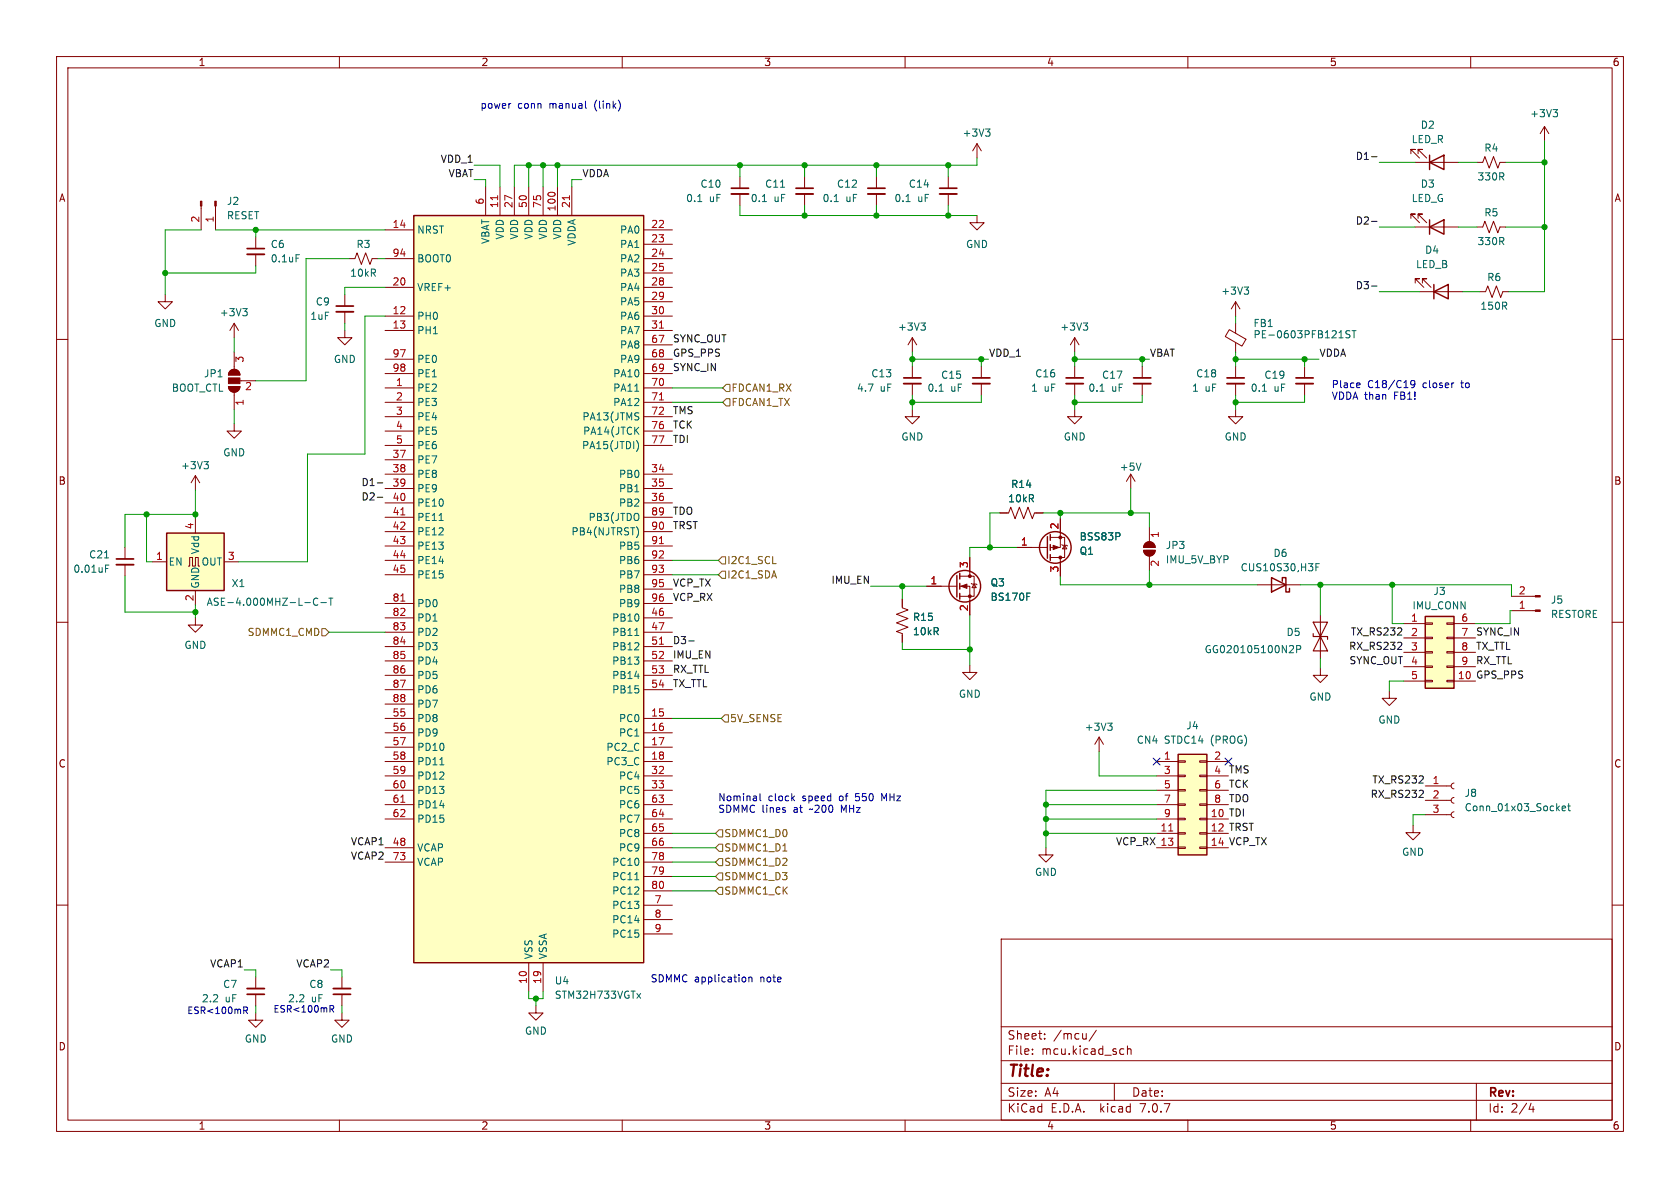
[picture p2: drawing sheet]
<svg xmlns="http://www.w3.org/2000/svg" width="297mm" height="210mm" viewBox="0 0 297 210" stroke-linecap="round" stroke-linejoin="round" font-family="sans-serif">
<g fill="none" stroke="#840000" stroke-width=".18">
<path d="M10 10h277v190h-277zM12 12h273v186h-273zM60 10v2M110 10v2M160 10v2M210 10v2M260 10v2M35.6 36.4v4.2M38.1 36.4v4.2M85.9 33v5.1M88.4 33v5.1M90.9 33v5.1"/>
<path d="M93.5 33v5.1M96 33v5.1M98.6 33v5.1M101.1 33v5.1M130.8 31.2v2.1M130.8 34.3v2M142.2 31.2v2.1M142.2 34.3v2M154.9 31.2v2.1M154.9 34.3v2M167.6 31.2v2.1M167.6 34.3v2"/>
<path d="M172.7 38.1v1.3h1.3l-1.3 1.2-1.3-1.2h1.3M172.7 25.4l.8 1.3M172.7 25.4v2.5M172.7 25.4l-.7 1.3M249.4 27.2v-.8h.8h-.8l1.6 1.5M249.4 38.6v-.8h.8h-.8l1.6 1.6M250.2 28.7h7.6M250.7 27.2v-.8h.8h-.8l1.5 1.5M250.7 38.6v-.8h.8h-.8l1.5 1.6M261.1 28.7h1l.4-1 .8 2 .7-2 .8 2 .4-1h1M273 22.4l-.7 1.2M273 22.4v2.5"/>
<path d="M273 22.4l.8 1.2M10 60h2M29.2 52.1v1.2h1.3l-1.3 1.3-1.3-1.3h1.3M41.4 57.2v2.5M41.4 57.2l-.8 1.2M41.4 57.2l.8 1.2M45.2 41.9v2M45.2 45v2M61 58.4v1.3h1.2l-1.2 1.3-1.3-1.3h1.3M61 52.1v2M61 55.1v2.1M61.7 45.7h1l.4-1 .8 2 .7-2 .8 2 .4-1h1"/>
<path d="M68.1 45.7h5.1M68.1 55.9h5.1M68.1 58.4h5.1M68.1 40.6h5.1M68.1 50.8h5.1M113.8 45.7h5.1M113.8 55.9h5.1M113.8 58.4h5.1M113.8 40.6h5.1M113.8 50.8h5.1M113.8 43.2h5.1M113.8 48.3h5.1"/>
<path d="M113.8 53.3h5.1M161.3 59.7v2.5M161.3 59.7l.8 1.3M161.3 59.7l-.8 1.3M190 59.7v2.5M190 59.7l.8 1.3M190 59.7l-.8 1.3M217.3 58.3l3 1.7-.7 1.2-3-1.7zM218.4 53.3v2.6M218.4 57.2v1.7M218.4 53.3l.8 1.3M218.4 53.3l-.7 1.3"/>
<path d="M250.2 50v-.7h.8h-.8l1.5 1.5M250.2 40.1h7.6M251 51.6h7.6M251.5 50v-.7h.7h-.7l1.5 1.5M261.1 40.1h1l.4-1 .8 2 .7-2 .8 2 .4-1h1M261.6 51.6h1l.4-1.1 .8 2.1 .7-2.1 .8 2.1 .4-1h1M285 60h2M40.4 68.3h2a1.02 1.02 0 0 1-1 1 1.02 1.02 0 0 1-1-1zM40.7 65.6a1.02 1.02 0 0 1 1.1-.2 1.02 1.02 0 0 1 .6 .9h-2zM41.4 74.9v1.3h1.3l-1.3 1.3-1.3-1.3h1.3M41.4 62.2v3.1M41.4 69.3v3.1"/>
<path d="M42.4 67.3h2.8M68.1 68.6h5.1M68.1 71.1h5.1M68.1 73.7h5.1M68.1 76.2h5.1M68.1 78.7h5.1M68.1 63.5h5.1M68.1 66h5.1M113.8 68.6h5.1M113.8 71.1h5.1M113.8 73.7h5.1M113.8 76.2h5.1"/>
<path d="M113.8 78.7h5.1M113.8 61h5.1M113.8 63.5h5.1M113.8 66h5.1M161.3 72.4v1.3h1.3l-1.3 1.2-1.3-1.2h1.3M161.3 64.8v2M161.3 67.8v2.1M173.5 64.8v2M173.5 67.8v2.1M190 72.4v1.3h1.3l-1.3 1.2-1.3-1.2h1.3M190 64.8v2M190 67.8v2.1"/>
<path d="M201.9 64.8v2M201.9 67.8v2.1M218.4 72.4v1.3h1.3l-1.3 1.2-1.2-1.2h1.2M218.4 60.6v1.6M218.4 64.8v2M218.4 67.8v2.1M230.6 64.8v2M230.6 67.8v2.1M22.1 96.8v2M22.1 99.8v2.1M26.9 99.3h2.6M34.5 84.1v2.5"/>
<path d="M34.5 91.7v2.5M34.5 84.1l-.7 1.2M34.5 84.1l.8 1.2M39.6 99.3h2.6M68.1 83.8h5.1M68.1 86.4h5.1M68.1 88.9h5.1M68.1 81.3h5.1M68.1 91.4h5.1M68.1 94h5.1M68.1 96.5h5.1M68.1 99.1h5.1"/>
<path d="M113.8 83.8h5.1M113.8 86.4h5.1M113.8 88.9h5.1M113.8 91.4h5.1M113.8 94h5.1M113.8 96.5h5.1M113.8 99.1h5.1M171.4 98.6v3.3M176.8 90.7h1.5l.4-1 .8 2 .7-2 .8 2 .7-2 .8 2 .4-1h1.5M179.8 96.8h5.4M185.7 95h2.5v3.6h-2.5M187.5 91.7v5.1h-1.8"/>
<path d="M187.5 98.6v3.3M187.7 96.3l.1 .1h.8l.1 .1M188.2 96.4l.4 .6h-.8zM199.9 83.8l-.8 1.3M199.9 83.8v2.6M199.9 83.8l.8 1.3M202.2 97.3h2a1.02 1.02 0 0 1-1 1 1.02 1.02 0 0 1-1-1zM202.5 96a1.02 1.02 0 0 1 1.1-.2 1.02 1.02 0 0 1 .6 1h-2zM203.2 93.2v2.6M203.2 98.3v2.5M10 110h2M33.3 100.1h.2v-1.5h.5v1.5h.5v-1.5h.6v1.5h.2"/>
<path d="M34.5 109.2v1.3h1.3l-1.3 1.3-1.2-1.3h1.2M34.5 104.4v2.5M68.1 101.6h5.1M68.1 109.2h5.1M68.1 111.8h5.1M68.1 114.3h5.1M68.1 116.8h5.1M68.1 119.4h5.1M68.1 106.7h5.1M113.8 101.6h5.1M113.8 109.2h5.1M113.8 111.8h5.1"/>
<path d="M113.8 114.3h5.1M113.8 116.8h5.1M113.8 119.4h5.1M113.8 106.7h5.1M113.8 104.1h5.1M159.5 105.9v1.5l1 .4-2 .8 2 .7-2 .8 2 .8-2 .7 1 .4v1.5M163.8 103.6h5.4M169.7 103.6h1.7v5.1M169.7 101.9h2.5v3.5h-2.5M171.4 117.6v1.3h1.3l-1.3 1.2-1.2-1.2h1.2M171.7 103.1l.1 .2h.8l.1 .1M172.2 103.3l.4 .6h-.8z"/>
<path d="M222.2 103.4h7.7M233.4 118.1v1.3h1.3l-1.3 1.3-1.2-1.3h1.2M233.4 108.7v7.6M248.2 110.2h3.8M248.2 112.8h3.8M248.2 115.3h3.8M248.2 117.9h3.8M252 117.7h1.2v.3h-1.2zM252 115.2h1.2v.2h-1.2zM252 112.6h1.2v.3h-1.2zM252 110.1h1.2v.3h-1.2zM255.8 117.7h1.2v.3h-1.2z"/>
<path d="M255.8 115.2h1.2v.2h-1.2zM255.8 112.6h1.2v.3h-1.2zM255.8 110.1h1.2v.3h-1.2zM257 110.2h3.9M257 112.8h3.9M257 115.3h3.9M257 117.9h3.9M267.2 105.4h4.2M267.2 108h4.2M285 110h2M68.1 127h5.1M68.1 129.5h5.1"/>
<path d="M68.1 132.1h5.1M68.1 134.6h5.1M68.1 137.2h5.1M68.1 139.7h5.1M68.1 121.9h5.1M68.1 124.5h5.1M113.8 127h5.1M113.8 129.5h5.1M113.8 132.1h5.1M113.8 134.6h5.1M113.8 137.2h5.1M113.8 139.7h5.1"/>
<path d="M113.8 121.9h5.1M194.3 130.3l-.8 1.3M194.3 130.3v2.5M194.3 130.3l.8 1.3M204.5 134.6h3.8M204.5 137.2h3.8M204.5 139.7h3.8M208.3 139.6h1.2v.2h-1.2zM208.3 137h1.2v.3h-1.2zM208.3 134.5h1.2v.2h-1.2zM212.1 139.6h1.3v.2h-1.3zM212.1 137h1.3v.3h-1.3z"/>
<path d="M212.1 134.5h1.3v.2h-1.3zM213.4 134.6h3.8M213.4 137.2h3.8M213.4 139.7h3.8M245.6 122.2v1.2h1.3l-1.3 1.3-1.3-1.3h1.3M248.2 120.4h3.8M252 120.3h1.2v.2h-1.2zM252 138.9h4.5M255.8 120.3h1.2v.2h-1.2zM257 138.4l-.3 .2-.2 .3 .2 .4 .3 .1M257 120.4h3.9M10 160h2"/>
<path d="M68.1 149.9h5.1M68.1 142.2h5.1M68.1 144.8h5.1M68.1 152.4h5.1M113.8 149.9h5.1M113.8 142.2h5.1M113.8 144.8h5.1M113.8 147.3h5.1M113.8 152.4h5.1M113.8 154.9h5.1M113.8 157.5h5.1M184.9 149.9v1.2h1.3l-1.3 1.3-1.3-1.3h1.3"/>
<path d="M204.5 149.9h3.8M204.5 142.2h3.8M204.5 144.8h3.8M204.5 147.3h3.8M208.3 149.7h1.2v.3h-1.2zM208.3 147.2h1.2v.2h-1.2zM208.3 144.7h1.2v.2h-1.2zM208.3 142.1h1.2v.3h-1.2zM212.1 149.7h1.3v.3h-1.3zM212.1 147.2h1.3v.2h-1.3zM212.1 144.7h1.3v.2h-1.3zM212.1 142.1h1.3v.3h-1.3z"/>
<path d="M213.4 149.9h3.8M213.4 142.2h3.8M213.4 144.8h3.8M213.4 147.3h3.8M249.8 145.9v1.3h1.3l-1.3 1.3-1.3-1.3h1.3M252 144h4.5M252 141.5h4.5M257 143.5l-.3 .2-.2 .3 .2 .4 .3 .1M257 141l-.3 .1-.2 .4 .2 .3 .3 .2M285 160h2M45.2 179.1v1.2h1.3l-1.3 1.3-1.3-1.3h1.3M45.2 172.7v2.1"/>
<path d="M45.2 175.8v2M60.5 179.1v1.2h1.2l-1.2 1.3-1.3-1.3h1.3M60.5 172.7v2.1M60.5 175.8v2M93.5 170.2v5.1M94.7 177.8v1.3h1.3l-1.3 1.2-1.2-1.2h1.2M96 170.2v5.1M113.8 160h5.1M113.8 162.6h5.1M113.8 165.1h5.1M177 166h108v32h-108zM60 198v2"/>
<path d="M110 198v2M160 198v2M177 194.5h108M177 191.5h108M177 187.5h108M177 181.5h108M182.5 186.3v.1M182.5 185.5v.1M184.7 183.6v.1M184.7 182.8v.1M193.8 182.1l-1.3 2M197 191.5v3"/>
<path d="M198.2 185.4l.5 .1M198.7 186.3l-.5 .1M199.3 185.5l.2-.1 .4 .1 .1 .9M199.3 184.9v1.5M210 198v2M260 198v2M261 191.5v6.5M270.7 195l-.4 1.1h.9M271 195.6v1"/>
</g>
<g fill="none" stroke="#840000" stroke-width=".25">
<path d="M73.2 38.1h40.6v132.1h-40.6zM252.7 28.7l2.6-1.3v2.6zM252.7 27.4v2.6M252.7 38.9v2.5M252.7 40.1l2.6-1.2v2.5zM253.5 51.6l2.5-1.3v2.5zM253.5 50.3v2.5M29.5 94.2h10.1v10.2h-10.1zM185.2 94.9v3.8M185.7 94.5v1M185.7 96.3v1M185.7 98v1.1"/>
<path d="M169.2 101.7v3.8M169.7 101.3v1.1M169.7 103.1v1M169.7 104.9v1M224.8 102.1l2.5 1.3-2.5 1.2zM226.7 102.7v-.6h.6v2.5h.7v-.6M252 109h5v12.7h-5zM208.3 133.4h5.1v17.7h-5.1z"/>
<circle cx="186.6" cy="96.8" r="2.79"/>
<circle cx="170.6" cy="103.6" r="2.79"/>
</g>
<g fill="#840000" stroke="#840000" stroke-width=".18">
<path d="M169.9 103.6l1-.3v.7z"/>
<path d="M40.4 68.3h2a1.02 1.02 0 0 1-1 1 1.02 1.02 0 0 1-1-1z"/>
<path d="M40.4 66.8h2v1h-2z"/>
<path d="M40.7 65.6a1.02 1.02 0 0 1 1.1-.2 1.02 1.02 0 0 1 .6 .9h-2z"/>
<path d="M186.2 96.4l1 .4-1 .4z"/>
<path d="M35.4 35.6h.3v.8h-.3z"/>
<path d="M38 35.6h.2v.8h-.2z"/>
<path d="M202.5 96a1.02 1.02 0 0 1 1.1-.2 1.02 1.02 0 0 1 .6 1h-2z"/>
<path d="M202.2 97.3h2a1.02 1.02 0 0 1-1 1 1.02 1.02 0 0 1-1-1z"/>
<path d="M271.4 105.3h.9v.2h-.9z"/>
<path d="M271.4 107.8h.9v.3h-.9z"/>
<circle cx="171.4" cy="105.4" r=".25"/>
<circle cx="171.4" cy="101.9" r=".25"/>
<circle cx="187.5" cy="95" r=".25"/>
<circle cx="187.5" cy="98.6" r=".25"/>
</g>
<g fill="none" stroke="#006464" stroke-width=".18">
<path d="M274.6 19.4h.7l-.4 .5M275.1 19.9l.2 .2v.3l-.2 .2M123.4 35.6h.7M134.8 35.6h.7M138 33.1h.7M147.5 35.6h.7M160.2 35.6h.7M174.2 22.8h.8l-.4 .5M174.8 23.3l.2 .2v.3l-.2 .3M42.9 54.6h.8l-.4 .4M43.5 55l.2 .3v.3l-.2 .2M52.3 45h.6"/>
<path d="M162.8 57.1h.8l-.4 .5M163.3 57.6l.3 .2v.3l-.3 .3M191.5 57.1h.8l-.4 .5M192 57.6l.3 .2v.3l-.3 .3M220 50.7h.7l-.4 .5M220.5 51.2l.2 .3v.3l-.2 .2M238.7 58.5h-.5l-.3 .2 .1 .3 .6 .2v.4l-.2 .1h-.5M239 58.5h.7M239.4 58.5v1.2M112.2 69.2h.7M112.4 76.1l.5 .7M112.6 77.9a1.47 1.47 0 0 1-.1 1.9"/>
<path d="M112.8 73h.1M112.9 73.8v.3M112.9 75.5l-.7 .7M166 69.2h.7M194.5 69.2h.7M223.2 69.2h.7M18.5 98.6h.7M18.7 99.9h.6M36.1 81.6h.7l-.4 .5M36.6 82.1l.2 .2v.3l-.2 .3M77.6 92h.8M112.7 93.4l.2 .6-.2 .8"/>
<path d="M197.9 94.3v.4M201.7 81.9l-.4 1.2M233.2 99.6h-.6v1.3M18.7 100.5h.4M53.9 106.5h1M56.2 105.9a.6 .6 0 0 0-.8 .4 .6 .6 0 0 0 .5 .7l.3-.1M56.7 106.5h1M58.1 105.7h.7M58.5 105.7v1.3M112.2 112.3h.7M181.5 104.8h.6M228.1 114.1l.5 .1 .1 .3-.8 .9h.8"/>
<path d="M229.2 114.8l.6-.1 .2-.2-.1-.3-.7-.1v1.3M232.6 100.2h.5M77.8 135.2h.7M195.8 127.8h.8l-.4 .5M196.4 128.3l.2 .3v.3l-.2 .2M112.2 155.5h.7M276.2 142.9l.6-.1-.1-.3h-.3l-.2 .2v.6h.5M277.1 142.5h.5M277.3 142.1v1l.3 .2M112.6 175.6l.7 .9M113.3 175.6l-.7 .9"/>
</g>
<g fill="#ffffc2" stroke="#ffffc2" stroke-width=".18">
<path d="M29.5 94.2h10.1v10.2h-10.1z"/>
<path d="M73.2 38.1h40.6v132.1h-40.6z"/>
<path d="M208.3 133.4h5.1v17.7h-5.1z"/>
<path d="M252 109h5v12.7h-5z"/>
</g>
<path d="M232.2 112v.5h2.5v.5M232.2 110h2.5l-1.3 2.5zM233.4 112.5l1.3 2.6h-2.5z" fill="none" stroke="#840000" stroke-width=".2"/>
<g fill="none" stroke="#840000" stroke-width=".33">
<path d="M129.3 34.3h3M140.7 34.3h3.1M153.4 34.3h3.1M166.1 34.3h3.1M43.7 45h3M59.4 55.1h3.1M159.8 67.8h3M172 67.8h3M188.5 67.8h3M200.4 67.8h3.1M216.9 67.8h3.1M229.1 67.8h3.1"/>
<path d="M20.6 99.8h3M43.7 174.8h3M58.9 174.8h3.1"/>
</g>
<g fill="none" stroke="#840000" stroke-width=".3">
<path d="M129.3 33.3h3M140.7 33.3h3.1M153.4 33.3h3.1M166.1 33.3h3.1M43.7 43.9h3M59.4 54.1h3.1M159.8 66.8h3M172 66.8h3M188.5 66.8h3M200.4 66.8h3.1M216.9 66.8h3.1M229.1 66.8h3.1"/>
<path d="M20.6 98.8h3M43.7 175.8h3M58.9 175.8h3.1"/>
</g>
<path d="M88 34.6v.7M100.7 34.6v.7M116.6 58h.7M116.6 70.7h.7M70.9 91h.7M116.6 96.1h.7M70.9 106.3h.7M116.6 113.9h.7M70.9 141.8h.7M206.6 146.9h.7" fill="none" stroke="#a90000" stroke-width=".18"/>
<path d="M127.8 71.1l.6-.6h.6v1.3h-.6zM128.4 67.9h.6v1.3h-.6l-.6-.6zM127.6 98.4h.7v1.3h-.7l-.6-.6zM136.6 99.6h.6M56.9 111.1h.6l.7 .7-.7 .6h-.6zM127.6 101h.7v1.2h-.7l-.6-.6zM127.5 127l.6-.6h.7v1.2h-.7zM126.5 154.9l.6-.6h.7v1.3h-.7zM127.1 146.7h.7v1.3h-.7l-.6-.7zM127.1 156.8h.7v1.3h-.7l-.6-.6zM127.1 149.2h.7v1.3h-.7l-.6-.6zM127.1 151.8h.7v1.2h-.7l-.6-.6z" fill="none" stroke="#725600" stroke-width=".18"/>
<path d="M242.5 39.1h.9M242.5 27.7h.9M242.5 50.6h.9M66.7 87.9h1M66.7 85.4h1M121.8 113.3h.9M247 114.8h.8M247.8 113.7v.4M251.6 139.8v.4M250.8 141h.8" fill="none" stroke="#0f0f0f" stroke-width=".18"/>
<g fill="none" stroke="#0000c2" stroke-width=".18">
<path d="M90.2 18.3h.1M103.5 19l.2 .1M240.3 67.7l.2 .3-.7 .1M240.4 68.5h-.1M250.1 67.8l-.2 .3h-.3l-.2-.3 .1-.5h.4l.2 .1a.84 .84 0 0 1-.3 1.1h-.3M256.9 67.7h.1M134.4 140.3v1.1l.1 .2M140.1 141.1l.4 .5M140.5 140.7l-.5 .5M156.3 141.2l-.4-.9v1.3M43.1 178.6h.6l.1-.2-.1-.3-.6-.1v1.2M43.4 178.6l.4 .6"/>
<path d="M58.3 178.4l.6-.1 .1-.2-.1-.2-.6-.1v1.1M58.6 178.4l.4 .5M131.6 172.7l.2 .3v.3l-.2 .3M132.4 172.9l.2-.2 .3 .1v.8M132.4 172.7v.9"/>
</g>
<g fill="none" stroke="#009600" stroke-width=".18">
<path d="M83.8 29.2h4.6v3.8M83.8 31.8h2.1v1.2M93.5 29.2v3.8M96 29.2v3.8M98.6 29.2v3.8M102.9 31.8h-1.8v1.2M130.8 36.3v1.8h41.9M130.8 29.2v2M142.2 29.2v2M142.2 36.3v1.8M154.9 29.2v2M154.9 36.3v1.8"/>
<path d="M167.6 29.2v2M167.6 36.3v1.8M172.7 27.9v1.3h-81.8v3.8M243.8 28.7h6.4M257.8 28.7h3.3M266.2 28.7h6.8M273 24.9v26.7h-6.3M35.6 40.6h-6.4v11.5M38.1 40.6h30M41.4 59.7v2.5M45.2 47v1.3h-16M45.2 40.6v1.3"/>
<path d="M61 57.2v1.2M61.7 45.7h-7.6v21.6h-8.9M66.8 45.7h1.3M68.1 50.8h-7.1v1.3M68.1 55.9h-3.6v24.4h-10.1v19h-12.2M218.4 55.9v1.3M243.8 51.6h7.2M243.8 40.1h6.4M257.8 40.1h3.3M258.6 51.6h3M266.2 40.1h6.8M41.4 72.4v2.5"/>
<path d="M118.9 71.1h8.9M118.9 68.6h8.9M161.3 62.2v2.6M161.3 69.9v2.5M161.3 63.5h13.5M173.5 69.9v1.2h-12.2M173.5 63.5v1.3M190 63.5h13.2M190 62.2v2.6M190 69.9v2.5M201.9 69.9v1.2h-11.9M201.9 63.5v1.3"/>
<path d="M218.4 62.2v2.6M218.4 69.9v2.5M218.4 63.5h14.8M230.6 63.5v1.3M230.6 69.9v1.2h-12.2M25.9 90.9v8.4h1M34.5 86.6v5.1M34.5 90.9h-12.4v5.9M118.9 99.1h8.1M176.8 90.7h-1.8v6.1M179.8 96.8h-8.4v1.8M184.4 90.7h18.8v2.5"/>
<path d="M187.5 90.7v1M199.9 86.4v4.3M22.1 101.9v6.3h12.4M34.5 106.9v2.3M58.2 111.8h9.9M118.9 101.6h8.1M153.9 103.6h9.9M159.5 103.6v2.3M159.5 113.5v1.3h11.9M171.4 108.7v8.9M187.5 101.9v1.5h34.7M203.2 100.8v2.6"/>
<path d="M229.9 103.4h37.3v2M233.4 103.4v5.3M233.4 116.3v1.8M246.1 103.4v6.8h2.1M267.2 108h-.2v2.2h-6.1M118.9 127h8.6M194.3 132.8v4.4h10.2M204.5 139.7h-19.6v10.2M248.2 120.4h-2.6v1.8M118.9 157.5h7.6M118.9 154.9h7.6M118.9 149.9h7.6"/>
<path d="M118.9 152.4h7.6M118.9 147.3h7.6M184.9 142.2h19.6M184.9 144.8h19.6M184.9 147.3h19.6M252 144h-2.2v1.9M43.2 171.5h2v1.2M45.2 177.8v1.3M58.4 171.5h2.1v1.2M60.5 177.8v1.3M93.5 175.3v1.2h2.5v-1.2M94.7 176.5v1.3"/>
</g>
<path d="M203.9 134l1.2 1.2M205.1 134l-1.2 1.2M216.6 134l1.2 1.2M217.8 134l-1.2 1.2" fill="none" stroke="#000084" stroke-width=".18"/>
<g fill="#009600" stroke="#009600" stroke-width=".18">
<circle cx="45.2" cy="40.6" r=".46"/>
<circle cx="34.5" cy="90.9" r=".46"/>
<circle cx="29.2" cy="48.3" r=".46"/>
<circle cx="98.6" cy="29.2" r=".46"/>
<circle cx="167.6" cy="29.2" r=".46"/>
<circle cx="154.9" cy="29.2" r=".46"/>
<circle cx="154.9" cy="38.1" r=".46"/>
<circle cx="142.2" cy="38.1" r=".46"/>
<circle cx="130.8" cy="29.2" r=".46"/>
<circle cx="142.2" cy="29.2" r=".46"/>
<circle cx="96" cy="29.2" r=".46"/>
<circle cx="93.5" cy="29.2" r=".46"/>
<circle cx="34.5" cy="108.2" r=".46"/>
<circle cx="25.9" cy="90.9" r=".46"/>
<circle cx="94.7" cy="176.5" r=".46"/>
<circle cx="171.4" cy="114.8" r=".46"/>
<circle cx="159.5" cy="103.6" r=".46"/>
<circle cx="184.9" cy="147.3" r=".46"/>
<circle cx="184.9" cy="144.8" r=".46"/>
<circle cx="184.9" cy="142.2" r=".46"/>
<circle cx="167.6" cy="38.1" r=".46"/>
<circle cx="230.6" cy="63.5" r=".46"/>
<circle cx="218.4" cy="71.1" r=".46"/>
<circle cx="161.3" cy="63.5" r=".46"/>
<circle cx="161.3" cy="71.1" r=".46"/>
<circle cx="173.5" cy="63.5" r=".46"/>
<circle cx="175" cy="96.8" r=".46"/>
<circle cx="190" cy="63.5" r=".46"/>
<circle cx="201.9" cy="63.5" r=".46"/>
<circle cx="190" cy="71.1" r=".46"/>
<circle cx="187.5" cy="90.7" r=".46"/>
<circle cx="218.4" cy="63.5" r=".46"/>
<circle cx="199.9" cy="90.7" r=".46"/>
<circle cx="246.1" cy="103.4" r=".46"/>
<circle cx="273" cy="28.7" r=".46"/>
<circle cx="273" cy="40.1" r=".46"/>
<circle cx="203.2" cy="103.4" r=".46"/>
<circle cx="233.4" cy="103.4" r=".46"/>
</g>
<text font-size="2.8" fill="#840000" x="178" y="190.9">Title:</text>
<g font-size="2.1" fill="#840000">
<text x="178" y="184">Sheet:</text>
<text x="186.2" y="184">/mcu/</text>
<text x="178" y="186.7">File:</text>
<text x="184.1" y="186.7">mcu.kicad_sch</text>
<text x="178" y="196.9">KiCad</text>
<text x="178" y="194.1">Size:</text>
<text x="184.7" y="194.1">A4</text>
<text x="185.7" y="196.9">E.D.A.</text>
<text x="194.6" y="196.9">kicad</text>
<text x="200" y="194.1">Date:</text>
<text x="201.8" y="196.9">7.0.7</text>
<text x="263" y="194.3">Rev:</text>
<text x="263" y="196.9">Id:</text>
<text x="267.1" y="196.9">2/4</text>
</g>
<g font-size="1.8" fill="#840000">
<text x="35" y="11.9">1</text>
<text x="85" y="11.9">2</text>
<text x="135" y="11.9">3</text>
<text x="185" y="11.9">4</text>
<text x="235" y="11.9">5</text>
<text x="285" y="11.9">6</text>
<text x="10.3" y="35.9">A</text>
<text x="285.3" y="35.9">A</text>
<text x="10.3" y="85.9">B</text>
<text x="285.3" y="85.9">B</text>
<text x="10.3" y="135.9">C</text>
<text x="285.3" y="135.9">C</text>
<text x="10.3" y="185.9">D</text>
<text x="285.3" y="185.9">D</text>
<text x="35" y="199.9">1</text>
<text x="85" y="199.9">2</text>
<text x="135" y="199.9">3</text>
<text x="185" y="199.9">4</text>
<text x="235" y="199.9">5</text>
<text x="285" y="199.9">6</text>
</g>
<g font-size="1.8" fill="#0000c2">
<text x="84.8" y="19.3">power</text>
<text x="91.5" y="19.3">conn</text>
<text x="97.2" y="19.3">manual</text>
<text x="105.3" y="19.3">(link)</text>
<text x="235.3" y="68.7">Place</text>
<text x="235.3" y="70.7">VDDA than</text>
<text x="241.8" y="68.7">C18/C19</text>
<text x="246.6" y="70.7">FB1!</text>
<text x="251.6" y="68.7">closer</text>
<text x="258.6" y="68.7">to</text>
<text x="126.9" y="141.7">Nominal</text>
<text x="126.9" y="143.8">SDMMC lines</text>
<text x="135.8" y="141.7">clock</text>
<text x="140.4" y="143.8">at</text>
<text x="142" y="141.7">speed</text>
<text x="143.4" y="143.8">~200</text>
<text x="148.6" y="141.7">of</text>
<text x="149.2" y="143.8">MHz</text>
<text x="151.7" y="141.7">550</text>
<text x="156.5" y="141.7">MHz</text>
<text x="114.9" y="173.7">SDMMC application</text>
<text x="134.5" y="173.7">note</text>
<text x="39.8" y="177.4">uF</text>
<text x="50.8" y="177.4">2.2</text>
<text x="55" y="177.4">uF</text>
</g>
<g font-size="1.8" fill="#006464">
<text x="251.1" y="23">D2</text>
<text x="270.4" y="20.9">+3V3</text>
<text x="170.1" y="24.4">+3V3</text>
<text x="249.5" y="25.5">LED_R</text>
<text x="262.3" y="27">R4</text>
<text x="121.2" y="35.9">0.1</text>
<text x="123.7" y="33.4">C10</text>
<text x="125.4" y="35.9">uF</text>
<text x="132.6" y="35.9">0.1</text>
<text x="135.2" y="33.4">C11</text>
<text x="136.8" y="35.9">uF</text>
<text x="145.3" y="35.9">0.1</text>
<text x="147.9" y="33.4">C12</text>
<text x="149.5" y="35.9">uF</text>
<text x="158" y="35.9">0.1</text>
<text x="160.6" y="33.4">C14</text>
<text x="162.2" y="35.9">uF</text>
<text x="249.5" y="35.9">LED_G</text>
<text x="251.1" y="33.4">D3</text>
<text x="261.1" y="32.1">330R</text>
<text x="40" y="36.4">J2</text>
<text x="40" y="39">RESET</text>
<text x="73.7" y="41.5">NRST</text>
<text x="109.5" y="41.5">PA0</text>
<text x="262.3" y="38.5">R5</text>
<text x="47.8" y="44">C6</text>
<text x="47.8" y="46.6">0.1uF</text>
<text x="62.9" y="44">R3</text>
<text x="73.7" y="46.6">BOOT0</text>
<text x="86.7" y="43.2" transform="rotate(-90 86.7 43.2)">VBAT</text>
<text x="89.3" y="42.4" transform="rotate(-90 89.3 42.4)">VDD</text>
<text x="91.8" y="42.4" transform="rotate(-90 91.8 42.4)">VDD</text>
<text x="94.3" y="42.4" transform="rotate(-90 94.3 42.4)">VDD</text>
<text x="96.9" y="42.4" transform="rotate(-90 96.9 42.4)">VDD</text>
<text x="99.4" y="42.4" transform="rotate(-90 99.4 42.4)">VDD</text>
<text x="102" y="43.5" transform="rotate(-90 102 43.5)">VDDA</text>
<text x="109.5" y="44">PA1</text>
<text x="109.5" y="46.6">PA2</text>
<text x="170.7" y="44">GND</text>
<text x="250.2" y="47.6">LED_B</text>
<text x="251.8" y="45.1">D4</text>
<text x="261.1" y="43.5">330R</text>
<text x="61.8" y="49.1">10kR</text>
<text x="73.7" y="51.7">VREF+</text>
<text x="109.5" y="49.1">PA3</text>
<text x="109.5" y="51.7">PA4</text>
<text x="215.8" y="52.3">+3V3</text>
<text x="262.8" y="49.9">R6</text>
<text x="27.2" y="58">GND</text>
<text x="38.8" y="56.1">+3V3</text>
<text x="54.8" y="56.7">1uF</text>
<text x="55.7" y="54.2">C9</text>
<text x="73.7" y="56.7">PH0</text>
<text x="73.7" y="59.3">PH1</text>
<text x="109.5" y="54.2">PA5</text>
<text x="109.5" y="56.7">PA6</text>
<text x="109.5" y="59.3">PA7</text>
<text x="158.6" y="58.6">+3V3</text>
<text x="187.4" y="58.6">+3V3</text>
<text x="221.5" y="58">FB1</text>
<text x="261.6" y="55">150R</text>
<text x="58.9" y="64.4">GND</text>
<text x="73.7" y="64.4">PE0</text>
<text x="109.5" y="61.8">PA8</text>
<text x="109.5" y="64.4">PA9</text>
<text x="221.5" y="60">PE-0603PFB121ST</text>
<text x="30.3" y="69.4">BOOT_CTL</text>
<text x="36" y="66.9">JP1</text>
<text x="73.7" y="69.4">PE2</text>
<text x="73.7" y="72">PE3</text>
<text x="73.7" y="66.9">PE1</text>
<text x="108.3" y="66.9">PA10</text>
<text x="108.3" y="69.4">PA11</text>
<text x="108.3" y="72">PA12</text>
<text x="151.4" y="69.4">4.7</text>
<text x="153.9" y="66.9">C13</text>
<text x="155.6" y="69.4">uF</text>
<text x="163.9" y="69.4">0.1</text>
<text x="166.3" y="67.2">C15</text>
<text x="168.1" y="69.4">uF</text>
<text x="182.2" y="69.4">1</text>
<text x="182.9" y="66.9">C16</text>
<text x="184.6" y="69.4">uF</text>
<text x="192.3" y="69.4">0.1</text>
<text x="194.7" y="67.2">C17</text>
<text x="196.5" y="69.4">uF</text>
<text x="210.6" y="69.4">1</text>
<text x="211.4" y="66.9">C18</text>
<text x="213" y="69.4">uF</text>
<text x="221" y="69.4">0.1</text>
<text x="223.4" y="67.2">C19</text>
<text x="225.2" y="69.4">uF</text>
<text x="73.7" y="74.5">PE4</text>
<text x="73.7" y="77.1">PE5</text>
<text x="102.9" y="74.5">PA13(JTMS</text>
<text x="103" y="77.1">PA14(JTCK</text>
<text x="31.9" y="83.2">+3V3</text>
<text x="39.4" y="80.9">GND</text>
<text x="73.7" y="82.1">PE7</text>
<text x="73.7" y="79.6">PE6</text>
<text x="102.8" y="79.6">PA15(JTDI)</text>
<text x="159.3" y="78.1">GND</text>
<text x="188" y="78.1">GND</text>
<text x="197.9" y="83.4">+5V</text>
<text x="216.4" y="78.1">GND</text>
<text x="73.7" y="84.7">PE8</text>
<text x="73.7" y="87.2">PE9</text>
<text x="73.7" y="89.8">PE10</text>
<text x="109.3" y="84.7">PB0</text>
<text x="109.3" y="87.2">PB1</text>
<text x="109.3" y="89.8">PB2</text>
<text x="178.1" y="89">10kR</text>
<text x="178.6" y="86.5">R14</text>
<text x="73.7" y="92.3">PE11</text>
<text x="73.7" y="94.8">PE12</text>
<text x="100.9" y="94.8">PB4(NJTRST)</text>
<text x="103.9" y="92.3">PB3(JTDO</text>
<text x="190.8" y="95.7">BSS83P</text>
<text x="12.9" y="101.4">0.01uF</text>
<text x="15.7" y="98.9">C21</text>
<text x="29.7" y="100.2">EN</text>
<text x="35.4" y="98.1" transform="rotate(-90 35.4 98.1)">Vdd</text>
<text x="35.5" y="100.2">OUT</text>
<text x="73.7" y="97.4">PE13</text>
<text x="73.7" y="99.9">PE14</text>
<text x="109.3" y="97.4">PB5</text>
<text x="109.3" y="99.9">PB6</text>
<text x="190.8" y="98.3">Q1</text>
<text x="206" y="97.3">JP3</text>
<text x="206" y="99.8">IMU_5V_BYP</text>
<text x="219.2" y="101.2">CUS10S30,H3F</text>
<text x="225" y="98.7">D6</text>
<text x="35.4" y="104.1" transform="rotate(-90 35.4 104.1)">GND</text>
<text x="36.4" y="107.3">ASE-4.000MHZ-L-C-T</text>
<text x="40.9" y="104">X1</text>
<text x="73.7" y="102.5">PE15</text>
<text x="73.7" y="107.5">PD0</text>
<text x="109.3" y="102.5">PB7</text>
<text x="109.3" y="105">PB8</text>
<text x="109.3" y="107.5">PB9</text>
<text x="175" y="103.9">Q3</text>
<text x="175" y="106.4">BS170F</text>
<text x="249.6" y="107.9">IMU_CONN</text>
<text x="253.3" y="105.4">J3</text>
<text x="274.1" y="106.9">J5</text>
<text x="73.7" y="110.1">PD1</text>
<text x="73.7" y="112.6">PD2</text>
<text x="108.1" y="110.1">PB10</text>
<text x="108.1" y="112.6">PB11</text>
<text x="161.3" y="112.5">10kR</text>
<text x="161.3" y="110">R15</text>
<text x="227.3" y="112.6">D5</text>
<text x="274.1" y="109.4">RESTORE</text>
<text x="32.5" y="114.9">GND</text>
<text x="73.7" y="115.2">PD3</text>
<text x="73.7" y="117.7">PD4</text>
<text x="108.1" y="115.2">PB12</text>
<text x="108.1" y="117.7">PB13</text>
<text x="212.9" y="115.7">GG020105100N2P</text>
<text x="73.7" y="120.2">PD5</text>
<text x="73.7" y="122.8">PD6</text>
<text x="73.7" y="125.3">PD7</text>
<text x="108.1" y="120.2">PB14</text>
<text x="108.1" y="122.8">PB15</text>
<text x="169.4" y="123.5">GND</text>
<text x="231.4" y="124.1">GND</text>
<text x="73.7" y="127.9">PD8</text>
<text x="73.7" y="130.4">PD9</text>
<text x="109.3" y="127.9">PC0</text>
<text x="109.3" y="130.4">PC1</text>
<text x="191.7" y="129.4">+3V3</text>
<text x="200.9" y="131.7">CN4</text>
<text x="205.8" y="131.7">STDC14</text>
<text x="209.6" y="129.1">J4</text>
<text x="214.1" y="131.7">(PROG)</text>
<text x="243.6" y="128.1">GND</text>
<text x="73.7" y="132.9">PD10</text>
<text x="73.7" y="135.5">PD11</text>
<text x="107.1" y="132.9">PC2_C</text>
<text x="107.1" y="135.5">PC3_C</text>
<text x="73.7" y="138">PD12</text>
<text x="73.7" y="140.6">PD13</text>
<text x="73.7" y="143.1">PD14</text>
<text x="109.3" y="138">PC4</text>
<text x="109.3" y="140.6">PC5</text>
<text x="109.3" y="143.1">PC6</text>
<text x="258.8" y="141.1">J8</text>
<text x="258.8" y="143.6">Conn_01x03_Socket</text>
<text x="73.7" y="145.6">PD15</text>
<text x="109.3" y="145.6">PC7</text>
<text x="109.3" y="148.2">PC8</text>
<text x="73.7" y="150.7">VCAP</text>
<text x="73.7" y="153.3">VCAP</text>
<text x="108.1" y="153.3">PC10</text>
<text x="108.1" y="155.8">PC11</text>
<text x="109.3" y="150.7">PC9</text>
<text x="182.9" y="155">GND</text>
<text x="247.8" y="151.5">GND</text>
<text x="108.1" y="160.9">PC13</text>
<text x="108.1" y="158.3">PC12</text>
<text x="108.1" y="163.4">PC14</text>
<text x="108.1" y="166">PC15</text>
<text x="94.3" y="169.7" transform="rotate(-90 94.3 169.7)">VSS</text>
<text x="96.9" y="169.7" transform="rotate(-90 96.9 169.7)">VSSA</text>
<text x="35.6" y="177.4">2.2</text>
<text x="39.3" y="174.8">C7</text>
<text x="54.6" y="174.8">C8</text>
<text x="98" y="174.2">U4</text>
<text x="98" y="176.8">STM32H733VGTx</text>
<text x="43.2" y="184.5">GND</text>
<text x="58.4" y="184.5">GND</text>
<text x="92.7" y="183.1">GND</text>
</g>
<g font-size="1.8" fill="#0f0f0f">
<text x="77.8" y="28.9">VDD_1</text>
<text x="239.6" y="28.4">D1-</text>
<text x="79.2" y="31.4">VBAT</text>
<text x="102.9" y="31.4">VDDA</text>
<text x="239.6" y="39.8">D2-</text>
<text x="239.6" y="51.2">D3-</text>
<text x="118.9" y="60.6">SYNC_OUT</text>
<text x="118.9" y="63.2">GPS_PPS</text>
<text x="118.9" y="65.7">SYNC_IN</text>
<text x="174.8" y="63.2">VDD_1</text>
<text x="203.2" y="63.2">VBAT</text>
<text x="233.2" y="63.2">VDDA</text>
<text x="118.9" y="73.3">TMS</text>
<text x="118.9" y="75.9">TCK</text>
<text x="118.9" y="78.4">TDI</text>
<text x="63.8" y="88.6">D2-</text>
<text x="63.8" y="86">D1-</text>
<text x="118.9" y="91.1">TDO</text>
<text x="118.9" y="93.6">TRST</text>
<text x="118.9" y="106.3">VCP_RX</text>
<text x="118.9" y="103.8">VCP_TX</text>
<text x="146.9" y="103.3">IMU_EN</text>
<text x="118.9" y="114">D3-</text>
<text x="238.7" y="112.4">TX_RS232</text>
<text x="260.9" y="112.4">SYNC_IN</text>
<text x="118.9" y="119">RX_TTL</text>
<text x="118.9" y="116.5">IMU_EN</text>
<text x="238.4" y="115">RX_RS232</text>
<text x="238.5" y="117.5">SYNC_OUT</text>
<text x="260.9" y="117.5">RX_TTL</text>
<text x="260.9" y="115">TX_TTL</text>
<text x="118.9" y="121.6">TX_TTL</text>
<text x="260.9" y="120">GPS_PPS</text>
<text x="217.2" y="136.8">TMS</text>
<text x="217.2" y="139.4">TCK</text>
<text x="217.2" y="141.9">TDO</text>
<text x="242.2" y="141.1">RX_RS232</text>
<text x="242.5" y="138.6">TX_RS232</text>
<text x="61.9" y="149.5">VCAP1</text>
<text x="197.2" y="149.5">VCP_RX 13</text>
<text x="217.2" y="147">TRST</text>
<text x="217.2" y="144.4">TDI</text>
<text x="217.2" y="149.5">VCP_TX</text>
<text x="61.9" y="152.1">VCAP2</text>
<text x="37.1" y="171.1">VCAP1</text>
<text x="52.3" y="171.1">VCAP2</text>
</g>
<g font-size="1.8" fill="#a90000">
<text x="35.3" y="39.4" transform="rotate(-90 35.3 39.4)">2</text>
<text x="37.8" y="39.4" transform="rotate(-90 37.8 39.4)">1</text>
<text x="69.3" y="40.4">14</text>
<text x="85.6" y="36.3" transform="rotate(-90 85.6 36.3)">6</text>
<text x="88.1" y="36.9" transform="rotate(-90 88.1 36.9)">11</text>
<text x="90.7" y="36.9" transform="rotate(-90 90.7 36.9)">27</text>
<text x="93.2" y="36.9" transform="rotate(-90 93.2 36.9)">50</text>
<text x="95.8" y="36.9" transform="rotate(-90 95.8 36.9)">75</text>
<text x="98.3" y="37.5" transform="rotate(-90 98.3 37.5)">100</text>
<text x="100.8" y="36.9" transform="rotate(-90 100.8 36.9)">21</text>
<text x="115" y="40.4">22</text>
<text x="69.3" y="45.5">94</text>
<text x="115" y="42.9">23</text>
<text x="115" y="45.5">24</text>
<text x="69.3" y="50.5">20</text>
<text x="115" y="48">25</text>
<text x="115" y="50.5">28</text>
<text x="115" y="53.1">29</text>
<text x="69.3" y="55.6">12</text>
<text x="69.3" y="58.2">13</text>
<text x="115" y="55.6">30</text>
<text x="115" y="58.2">31</text>
<text x="43.4" y="64.2" transform="rotate(-90 43.4 64.2)">3</text>
<text x="69.3" y="63.2">97</text>
<text x="69.3" y="65.8">98</text>
<text x="115" y="60.7">67</text>
<text x="115" y="63.2">68</text>
<text x="115" y="65.8">69</text>
<text x="43.2" y="69.3">2</text>
<text x="43.4" y="71.8" transform="rotate(-90 43.4 71.8)">1</text>
<text x="69.9" y="68.3">1</text>
<text x="69.9" y="70.9">2</text>
<text x="115" y="68.3">70</text>
<text x="115" y="70.9">71</text>
<text x="69.9" y="73.4">3</text>
<text x="69.9" y="75.9">4</text>
<text x="115" y="73.4">72</text>
<text x="115" y="75.9">76</text>
<text x="69.3" y="81">37</text>
<text x="69.3" y="83.6">38</text>
<text x="69.9" y="78.5">5</text>
<text x="115" y="83.6">34</text>
<text x="115" y="78.5">77</text>
<text x="69.3" y="86.1">39</text>
<text x="69.3" y="88.6">40</text>
<text x="115" y="86.1">35</text>
<text x="115" y="88.6">36</text>
<text x="34.3" y="93.7" transform="rotate(-90 34.3 93.7)">4</text>
<text x="69.3" y="91.2">41</text>
<text x="69.3" y="93.7">42</text>
<text x="115" y="91.2">89</text>
<text x="115" y="93.7">90</text>
<text x="187.2" y="93.7" transform="rotate(-90 187.2 93.7)">2</text>
<text x="205.2" y="95.2" transform="rotate(-90 205.2 95.2)">1</text>
<text x="27.5" y="99.1">1</text>
<text x="40.2" y="99.1">3</text>
<text x="69.3" y="96.3">43</text>
<text x="69.3" y="98.8">44</text>
<text x="69.3" y="101.3">45</text>
<text x="115" y="96.3">91</text>
<text x="115" y="98.8">92</text>
<text x="115" y="101.3">93</text>
<text x="171.2" y="100.5" transform="rotate(-90 171.2 100.5)">3</text>
<text x="180.4" y="96.5">1</text>
<text x="187.2" y="101.3" transform="rotate(-90 187.2 101.3)">3</text>
<text x="205.2" y="100.3" transform="rotate(-90 205.2 100.3)">2</text>
<text x="34.3" y="106.4" transform="rotate(-90 34.3 106.4)">2</text>
<text x="69.3" y="106.4">81</text>
<text x="115" y="103.9">95</text>
<text x="115" y="106.4">96</text>
<text x="164.4" y="103.4">1</text>
<text x="268.4" y="107.7">1</text>
<text x="268.4" y="105.2">2</text>
<text x="69.3" y="109">82</text>
<text x="69.3" y="111.5">83</text>
<text x="115" y="109">46</text>
<text x="115" y="111.5">47</text>
<text x="171.2" y="108.1" transform="rotate(-90 171.2 108.1)">2</text>
<text x="249.4" y="110">1</text>
<text x="249.4" y="112.5">2</text>
<text x="258.2" y="110">6</text>
<text x="258.2" y="112.5">7</text>
<text x="69.3" y="114">84</text>
<text x="69.3" y="116.6">85</text>
<text x="69.3" y="119.1">86</text>
<text x="115" y="114">51</text>
<text x="115" y="116.6">52</text>
<text x="115" y="119.1">53</text>
<text x="249.4" y="115.1">3</text>
<text x="249.4" y="117.6">4</text>
<text x="258.2" y="115.1">8</text>
<text x="258.2" y="117.6">9</text>
<text x="69.3" y="121.7">87</text>
<text x="69.3" y="124.2">88</text>
<text x="115" y="121.7">54</text>
<text x="249.4" y="120.1">5</text>
<text x="257.6" y="120.1">10</text>
<text x="69.3" y="126.7">55</text>
<text x="69.3" y="129.3">56</text>
<text x="69.3" y="131.8">57</text>
<text x="115" y="126.7">15</text>
<text x="115" y="129.3">16</text>
<text x="115" y="131.8">17</text>
<text x="69.3" y="134.4">58</text>
<text x="69.3" y="136.9">59</text>
<text x="115" y="134.4">18</text>
<text x="115" y="136.9">32</text>
<text x="205.7" y="134.4">1</text>
<text x="205.7" y="136.9">3</text>
<text x="214.6" y="134.4">2</text>
<text x="214.6" y="136.9">4</text>
<text x="69.3" y="139.4">60</text>
<text x="69.3" y="142">61</text>
<text x="115" y="139.4">33</text>
<text x="115" y="142">63</text>
<text x="205.7" y="139.4">5</text>
<text x="205.7" y="142">7</text>
<text x="214.6" y="139.4">6</text>
<text x="214.6" y="142">8</text>
<text x="253.2" y="138.7">1</text>
<text x="253.2" y="141.2">2</text>
<text x="253.2" y="143.8">3</text>
<text x="69.3" y="149.6">48</text>
<text x="69.3" y="144.5">62</text>
<text x="115" y="144.5">64</text>
<text x="115" y="147.1">65</text>
<text x="115" y="149.6">66</text>
<text x="205.1" y="147.1">11</text>
<text x="205.7" y="144.5">9</text>
<text x="214" y="144.5">10</text>
<text x="214" y="147.1">12</text>
<text x="214" y="149.6">14</text>
<text x="69.3" y="152.1">73</text>
<text x="115" y="152.1">78</text>
<text x="115" y="154.7">79</text>
<text x="115" y="157.2">80</text>
<text x="115.6" y="159.8">7</text>
<text x="115.6" y="162.3">8</text>
<text x="115.6" y="164.8">9</text>
<text x="93.2" y="174" transform="rotate(-90 93.2 174)">10</text>
<text x="95.8" y="174" transform="rotate(-90 95.8 174)">19</text>
</g>
<g font-size="1.8" fill="#725600">
<text x="129.2" y="69.4">FDCAN1_RX</text>
<text x="129.2" y="72">FDCAN1_TX</text>
<text x="128.5" y="99.9">I2C1_SCL</text>
<text x="128.5" y="102.5">I2C1_SDA</text>
<text x="43.7" y="112.6">SDMMC1_CMD</text>
<text x="129" y="127.9">5V_SENSE</text>
<text x="128" y="148.2">SDMMC1_D0</text>
<text x="128" y="155.8">SDMMC1_D3</text>
<text x="128" y="150.7">SDMMC1_D1</text>
<text x="128" y="153.3">SDMMC1_D2</text>
<text x="128" y="158.3">SDMMC1_CK</text>
</g>
<g font-size="1.6" fill="#0000c2">
<text x="33" y="179.3">ESR&lt;100mR</text>
<text x="48.3" y="179.1">ESR&lt;100mR</text>
</g>
</svg>
